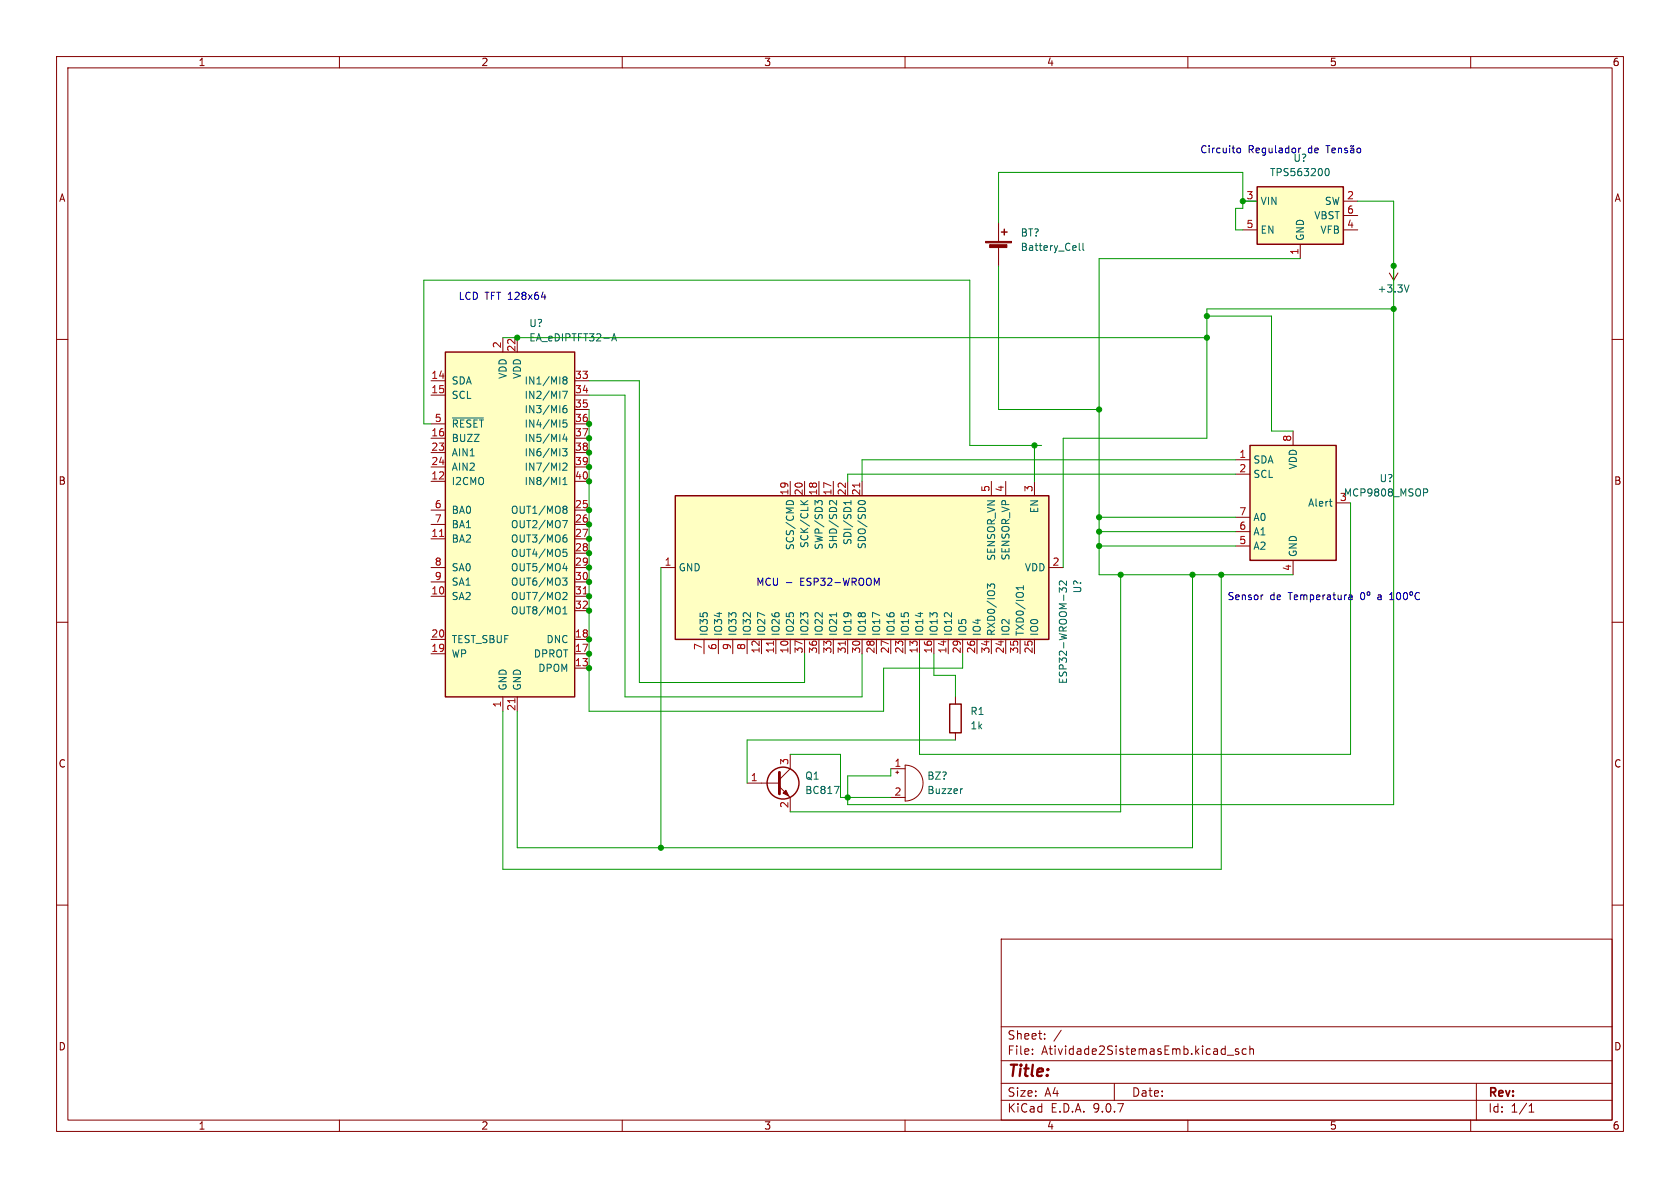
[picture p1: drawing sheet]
<svg xmlns="http://www.w3.org/2000/svg" width="297mm" height="210mm" viewBox="0 0 297 210" stroke-linecap="round" stroke-linejoin="round" font-family="sans-serif">
<g fill="none" stroke="#840000" stroke-width=".18">
<path d="M10 10h277v190h-277zM12 12h273v186h-273zM60 10v2M110 10v2M160 10v2M210 10v2M260 10v2M10 60h2M285 60h2M10 110h2M285 110h2M10 160h2"/>
<path d="M177 166h108v32h-108zM285 160h2M60 198v2M110 198v2M160 198v2M177 194.5h108M177 191.5h108M177 187.5h108M177 181.5h108M182.5 186.3v.1M182.5 185.5v.1M184.7 183.6v.1"/>
<path d="M184.7 182.8v.1M187.6 182.1l-1.3 2M197 191.5v3M210 198v2M217 186.5h1.1M219 185.5l-.4-.1-.2 .2 .1 .2 .5 .2v.3h-.6M220.3 185.5l-.4-.1-.3 .3v.4l.1 .2h.6M221 185.5l.2-.1 .3 .1 .1 .9M221 184.9v1.5M260 198v2M261 191.5v6.5M270.3 196.6h.9"/>
<path d="M270.3 195.5l.4-.4v1.5"/>
</g>
<path d="M222.2 33h15.3v10.2h-15.3z" fill="#ffffc2"/>
<path d="M222.2 33h15.3v10.2h-15.3z" fill="none" stroke="#840000" stroke-width=".25"/>
<path d="M219.7 35.6h2.5M237.5 35.6h2.5M237.5 38.1h2.5M219.7 40.6h2.5M229.9 43.2v2.5M237.5 40.6h2.5" fill="none" stroke="#840000" stroke-width=".18"/>
<path d="M234.3 30.3l.1-.4 .2-.1a.68 .68 0 0 1 .4 .6 .68 .68 0 0 1-.4 .7l-.2-.2-.1-.3" fill="none" stroke="#006464" stroke-width=".18"/>
<path d="M119.4 87.6h66v25.4h-66z" fill="#ffffc2"/>
<path d="M119.4 87.6h66v25.4h-66zM167.9 124.5h2v5h-2z" fill="none" stroke="#840000" stroke-width=".25"/>
<g fill="none" stroke="#840000" stroke-width=".18">
<path d="M139.7 85.1v2.5M142.2 85.1v2.5M144.8 85.1v2.5M147.3 85.1v2.5M149.9 85.1v2.5M152.4 85.1v2.5M175.3 85.1v2.5M177.8 85.1v2.5M182.9 85.1v2.5M116.8 100.3h2.6M124.5 113v2.6M127 113v2.6"/>
<path d="M129.5 113v2.6M132.1 113v2.6M134.6 113v2.6M137.2 113v2.6M139.7 113v2.6M142.2 113v2.6M144.8 113v2.6M147.3 113v2.6M149.9 113v2.6M152.4 113v2.6M154.9 113v2.6M157.5 113v2.6"/>
<path d="M160 113v2.6M162.6 113v2.6M165.1 113v2.6M167.6 113v2.6M170.2 113v2.6M172.7 113v2.6M175.3 113v2.6M177.8 113v2.6M180.3 113v2.6M182.9 113v2.6M185.4 100.3h2.6M168.9 123.2v1.3"/>
<path d="M168.9 129.5v1.3"/>
</g>
<g fill="none" stroke="#006464" stroke-width=".18">
<path d="M139.1 88.7l.5-.2 .6 .2M141.5 88.5l.8 .7M142.8 88.5l-.7 .5M145.4 89.1v-.4l-.3-.2h-.4l-.1 .4-.5-.4v.8M147.9 88.5v.8l-.9-.8-.3 .1-.1 .4M150.4 88.5v.7M150.4 88.8h-1.2l.3 .4M151.7 88.9a.68 .68 0 0 1 .6-.4 .68 .68 0 0 1 .7 .4M147.9 108.3v.7M175.8 104v-.5l-.1-.2h-.5l-.1 .4-.5-.5v.8M180.9 103.5v.8M180.9 103.9h-1.3l.4 .4"/>
<path d="M187.3 104.7v-.8l.5 .4 .1-.3h.5l.1 .2-.1 .5M188.5 102.7v.8l-.9-.8-.3 .2 .1 .5"/>
</g>
<path d="M152 85.4v.7M136.7 113.3v.8M149.4 113.3v.8" fill="none" stroke="#a90000" stroke-width=".18"/>
<path d="M78.7 62.2h22.9v61h-22.9z" fill="#ffffc2"/>
<g fill="none" stroke="#840000" stroke-width=".25">
<path d="M78.7 62.2h22.9v61h-22.9z"/>
<circle cx="138.4" cy="138.4" r="2.82"/>
</g>
<g fill="none" stroke="#840000" stroke-width=".18">
<path d="M88.9 59.7v2.5M91.4 59.7v2.5M245.6 48.3l.8 1.2M246.4 47h.1M246.4 47v2.5M247.1 48.3l-.7 1.2M76.2 67.3h2.5M76.2 69.9h2.5M76.2 74.9h2.5M76.2 77.5h2.5M101.6 67.3h2.5M101.6 69.9h2.5"/>
<path d="M101.6 74.9h2.5M101.6 77.5h2.5M101.6 72.4h2.5M76.2 80h2.5M76.2 82.6h2.5M76.2 85.1h2.5M76.2 90.2h2.5M76.2 92.7h2.5M76.2 95.3h2.5M101.6 80h2.5M101.6 82.6h2.5M101.6 85.1h2.5"/>
<path d="M101.6 90.2h2.5M101.6 92.7h2.5M101.6 95.3h2.5M101.6 97.8h2.5M76.2 100.3h2.5M76.2 102.9h2.5M76.2 105.4h2.5M76.2 113h2.5M76.2 115.6h2.5M101.6 100.3h2.5M101.6 102.9h2.5M101.6 105.4h2.5"/>
<path d="M101.6 113h2.5M101.6 115.6h2.5M101.6 108h2.5M101.6 118.1h2.5M88.9 123.2v2.5M91.4 123.2v2.5M132.1 138.4h5.7M137.8 139.1l1.9 1.9v2.5M139.7 133.4v2.5l-1.9 1.9"/>
</g>
<g fill="none" stroke="#006464" stroke-width=".18">
<path d="M108.3 59.9h.6M249.1 50.4l-.4 1.2M80 73.9h5.5M99.5 79.3h.7l-.4 .5 .4 .1v.6l-.2 .1-.5-.1M99.5 69.2h.8l-.5 1.2M99.8 67.2l-.3-.3 .3-.3h.2l.2 .3-.2 .3M99.8 67.2l-.3 .2 .1 .4 .2 .1 .3-.1 .1-.2v-.2l-.2-.2M99.8 67.2h.2M99.8 76.7l-.3 .9h.8M100.1 71.7l-.3 .1a.86 .86 0 0 0 0 1.2l.4-.2v-.4l-.2-.2h-.4l-.1 .2M100.1 77.2v.8M100.2 74.2h-.6l-.1 .6 .2-.1 .4 .1 .1 .2v.4l-.2 .1-.5-.1"/>
<path d="M108.1 60.3l.5-1.3 .4 1.3M99.5 92h.8l-.5 1.3M99.5 82l.5-.1 .2 .3-.7 .9h.7M99.5 85.7h.7M99.5 84.8l.4-.4v1.3M99.6 97.1h.6M99.7 97.6h.3l.2 .2-.1 .5-.4 .1M99.8 89.5h.2l.2 .2-.2 .3M99.8 95h.2l.2 .3v.4l-.4 .1M99.8 90h.2M100 90l.2 .3v.2l-.1 .2h-.3M100.1 94.6h-.3"/>
<path d="M99.5 102.2h.7l-.4 .5 .4 .1v.4l-.2 .2h-.4M99.5 107.6l.4-.3v1.2M99.5 100.5h.8M99.5 108.5h.7M99.7 104.7l.4 .1 .1 .3-.7 .9h.7M100.1 100.1v.8M147.5 139h.8l-.5 1.3"/>
</g>
<path d="M77.7 94.8h.7M103.1 105h.7M91 123.5v.7" fill="none" stroke="#a90000" stroke-width=".18"/>
<path d="M137.8 136.5v3.8" fill="none" stroke="#840000" stroke-width=".51"/>
<path d="M138.4 140.2l.5-.5 .5 1z" fill="#840000" stroke="#840000" stroke-width=".18"/>
<path d="M221 78.7h15.2v20.4h-15.2z" fill="#ffffc2"/>
<path d="M177 41h1.1M177.5 40.5v1M221 78.7h15.2v20.4h-15.2z" fill="none" stroke="#840000" stroke-width=".25"/>
<g fill="none" stroke="#840000" stroke-width=".18">
<path d="M176.5 39.4v3.3M176.5 43.7v3.3M228.6 76.2v2.5M218.4 81.3h2.6M218.4 83.8h2.6M218.4 91.4h2.6M218.4 94h2.6M218.4 96.5h2.6M228.6 99.1v2.5M236.2 88.9h2.6M157.5 135.9h2.5M158.4 136.5h.5"/>
<path d="M158.6 136.3v.5M160 135.3a3.2 3.2 0 0 1 3.2 3.1 3.2 3.2 0 0 1-3.2 3.2zM157.5 141h2.5"/>
</g>
<path d="M190.8 43v1.1l.2 .2M191.5 43v1.1l.1 .2M235 88.6h.5M235.4 89.5h.1M251.7 86.4h.5l.2 .3-.1 .3-.6 .1M170.2 139.4l-.3 .1" fill="none" stroke="#006464" stroke-width=".18"/>
<g fill="#840000" stroke="#840000" stroke-width=".18">
<path d="M174.2 42.7h4.6v.2h-4.6z"/>
<path d="M175 43.3h3v.5h-3z"/>
</g>
<g fill="none" stroke="#009600" stroke-width=".18">
<path d="M176.5 39.4v-8.9h43.2v6.3h-1.3v3.8h1.3M219.7 35.6h2.5M240 35.6h6.4v106.6h-96.5v-5h7.6v-1.3M88.9 59.7h124.5M176.5 47v25.4h17.8M213.4 55.9h11.4v20.3h3.8M229.9 45.7h-35.6v55.9h34.3M246.4 54.6h-33v22.9h-25.4v22.8M76.2 74.9h-1.3v-25.4h96.5v29.2h12.7M104.1 72.4v53.3h52.1v-7.6h14v-2.5M104.1 67.3h8.9v53.4h29.2v-5.1M104.1 69.9h6.4v53.3h41.9v-7.6"/>
<path d="M182.9 78.7v6.4M194.3 94h24.1M194.3 91.4h24.1M194.3 96.5h24.1M218.4 83.8h-68.5v1.3M218.4 81.3h-66v3.8M238.8 88.9v44.5h-76.2v-17.8M116.8 100.3v49.6M165.1 115.6v3.8h3.8v3.8M198.1 101.6v41.9h-58.4M210.8 101.6v48.3h-119.4v-24.2M215.9 101.6v52.1h-127v-28"/>
<path d="M139.7 133.4h8.9v7.6h8.9M168.9 130.8h-36.8v7.6"/>
</g>
<g fill="none" stroke="#0000c2" stroke-width=".18">
<path d="M218.7 26.3l.2-.1 .4 .1v.5l-.1 .2h-.3l-.2-.1zM229.6 26.2v.8M230 26.2l-.4 .2M234.4 25.7h.7M234.7 25.7v1.3M235.5 26.6l.6-.1-.1-.3h-.3l-.2 .2v.6h.5M236.6 26.3l.2-.1h.3l.1 .8M236.6 26.2v.8M238.2 26.2h-.3l-.2 .2 .1 .1 .4 .2v.3h-.5M238.8 26.2h.5v.8M239.3 26.5h-.4l-.2 .2 .2 .3h.4M239.3 25.7l-.6 .2"/>
<path d="M239.9 26.3l.2-.1 .4 .1 .1 .5-.2 .2h-.3l-.2-.1zM95.7 52.5h.8M139 103h1M155 103.1l.4-.9v1.3M223.3 105.2h-.2M238.5 105.2h.5v.8M238.5 106h.5M239 105.5l-.5 .1M240.7 104.9l.1-.2a.68 .68 0 0 1 .5 .7 .68 .68 0 0 1-.5 .6l-.1-.1-.2-.4zM241.8 104.7h.3v.5h-.3zM245.7 106h.7M245.7 105.1l.3-.4v1.3"/>
<path d="M247 104.9l.2-.2a.68 .68 0 0 1 .4 .7 .68 .68 0 0 1-.4 .6l-.2-.1-.1-.4zM248.2 104.9l.2-.2a.68 .68 0 0 1 .4 .7 .68 .68 0 0 1-.4 .6l-.2-.1-.1-.4zM249.3 104.7h.4v.5h-.4zM250.9 104.9a.6 .6 0 0 0-.8 .4 .6 .6 0 0 0 .6 .7l.2-.1"/>
</g>
<g fill="#009600" stroke="#009600" stroke-width=".18">
<circle cx="246.4" cy="54.6" r=".46"/>
<circle cx="246.4" cy="47" r=".46"/>
<circle cx="219.7" cy="35.6" r=".46"/>
<circle cx="213.4" cy="55.9" r=".46"/>
<circle cx="194.3" cy="72.4" r=".46"/>
<circle cx="194.3" cy="96.5" r=".46"/>
<circle cx="213.4" cy="59.7" r=".46"/>
<circle cx="198.1" cy="101.6" r=".46"/>
<circle cx="91.4" cy="59.7" r=".46"/>
<circle cx="104.1" cy="118.1" r=".46"/>
<circle cx="104.1" cy="115.6" r=".46"/>
<circle cx="104.1" cy="82.6" r=".46"/>
<circle cx="104.1" cy="85.1" r=".46"/>
<circle cx="104.1" cy="90.2" r=".46"/>
<circle cx="104.1" cy="92.7" r=".46"/>
<circle cx="104.1" cy="95.3" r=".46"/>
<circle cx="104.1" cy="102.9" r=".46"/>
<circle cx="104.1" cy="105.4" r=".46"/>
<circle cx="104.1" cy="100.3" r=".46"/>
<circle cx="104.1" cy="97.8" r=".46"/>
<circle cx="104.1" cy="77.5" r=".46"/>
<circle cx="104.1" cy="74.9" r=".46"/>
<circle cx="104.1" cy="80" r=".46"/>
<circle cx="104.1" cy="108" r=".46"/>
<circle cx="104.1" cy="113" r=".46"/>
<circle cx="194.3" cy="94" r=".46"/>
<circle cx="194.3" cy="91.4" r=".46"/>
<circle cx="116.8" cy="149.9" r=".46"/>
<circle cx="149.9" cy="141" r=".46"/>
<circle cx="210.8" cy="101.6" r=".46"/>
<circle cx="215.9" cy="101.6" r=".46"/>
<circle cx="182.9" cy="78.7" r=".46"/>
</g>
<text font-size="2.8" fill="#840000" x="178" y="190.9">Title:</text>
<g font-size="2.1" fill="#840000">
<text x="178" y="184">Sheet:</text>
<text x="178" y="186.7">File:</text>
<text x="184.1" y="186.7">Atividade2SistemasEmb.kicad_sch</text>
<text x="178" y="196.9">KiCad</text>
<text x="178" y="194.1">Size:</text>
<text x="184.7" y="194.1">A4</text>
<text x="185.7" y="196.9">E.D.A.</text>
<text x="193.3" y="196.9">9.0.7</text>
<text x="200" y="194.1">Date:</text>
<text x="263" y="194.3">Rev:</text>
<text x="263" y="196.9">Id:</text>
<text x="267.1" y="196.9">1/1</text>
</g>
<g font-size="1.8" fill="#840000">
<text x="35" y="11.9">1</text>
<text x="85" y="11.9">2</text>
<text x="135" y="11.9">3</text>
<text x="185" y="11.9">4</text>
<text x="235" y="11.9">5</text>
<text x="285" y="11.9">6</text>
<text x="10.3" y="35.9">A</text>
<text x="285.3" y="35.9">A</text>
<text x="10.3" y="85.9">B</text>
<text x="285.3" y="85.9">B</text>
<text x="10.3" y="135.9">C</text>
<text x="285.3" y="135.9">C</text>
<text x="10.3" y="185.9">D</text>
<text x="285.3" y="185.9">D</text>
<text x="35" y="199.9">1</text>
<text x="85" y="199.9">2</text>
<text x="135" y="199.9">3</text>
<text x="185" y="199.9">4</text>
<text x="235" y="199.9">5</text>
<text x="285" y="199.9">6</text>
</g>
<g font-size="1.8" fill="#0000c2">
<text x="212.1" y="27.2">Circuito</text>
<text x="220.6" y="27.2">Regulador</text>
<text x="228.6" y="28.8">U?</text>
<text x="231.4" y="27.2">de</text>
<text x="81.2" y="53.1">LCD TFT 128x64</text>
<text x="133.6" y="103.6">MCU -</text>
<text x="141.6" y="103.6">ESP32-WROOM</text>
<text x="216.9" y="106.2">Sensor</text>
<text x="224.5" y="106.2">de</text>
<text x="227.9" y="106.2">Temperatura</text>
<text x="244" y="106.2">a</text>
</g>
<g font-size="1.8" fill="#a90000">
<text x="220.3" y="35.3">3</text>
<text x="238.1" y="35.3">2</text>
<text x="220.3" y="40.4">5</text>
<text x="238.1" y="37.8">6</text>
<text x="238.1" y="40.4">4</text>
<text x="229.6" y="45.2" transform="rotate(-90 229.6 45.2)">1</text>
<text x="88.6" y="61.7" transform="rotate(-90 88.6 61.7)">2</text>
<text x="91.2" y="62.3" transform="rotate(-90 91.2 62.3)">22</text>
<text x="76.2" y="67.1">14</text>
<text x="76.2" y="69.6">15</text>
<text x="101.6" y="67.1">33</text>
<text x="101.6" y="69.6">34</text>
<text x="76.2" y="77.2">16</text>
<text x="76.8" y="74.7">5</text>
<text x="101.6" y="72.1">35</text>
<text x="101.6" y="74.7">36</text>
<text x="101.6" y="77.2">37</text>
<text x="76.2" y="79.8">23</text>
<text x="76.2" y="82.3">24</text>
<text x="101.6" y="79.8">38</text>
<text x="101.6" y="82.3">39</text>
<text x="219" y="81">1</text>
<text x="219" y="83.6">2</text>
<text x="228.3" y="78.2" transform="rotate(-90 228.3 78.2)">8</text>
<text x="76.2" y="84.8">12</text>
<text x="76.8" y="89.9">6</text>
<text x="101.6" y="84.8">40</text>
<text x="101.6" y="89.9">25</text>
<text x="139.4" y="87.7" transform="rotate(-90 139.4 87.7)">19</text>
<text x="142" y="87.7" transform="rotate(-90 142 87.7)">20</text>
<text x="144.5" y="87.7" transform="rotate(-90 144.5 87.7)">18</text>
<text x="147.1" y="87.7" transform="rotate(-90 147.1 87.7)">17</text>
<text x="149.6" y="87.7" transform="rotate(-90 149.6 87.7)">22</text>
<text x="152.1" y="87.7" transform="rotate(-90 152.1 87.7)">21</text>
<text x="175" y="87.1" transform="rotate(-90 175 87.1)">5</text>
<text x="177.5" y="87.1" transform="rotate(-90 177.5 87.1)">4</text>
<text x="182.6" y="87.1" transform="rotate(-90 182.6 87.1)">3</text>
<text x="236.8" y="88.6">3</text>
<text x="76.2" y="95">11</text>
<text x="76.8" y="92.5">7</text>
<text x="101.6" y="92.5">26</text>
<text x="101.6" y="95">27</text>
<text x="219" y="91.2">7</text>
<text x="219" y="93.7">6</text>
<text x="76.8" y="100.1">8</text>
<text x="101.6" y="97.5">28</text>
<text x="101.6" y="100.1">29</text>
<text x="117.4" y="100.1">1</text>
<text x="186" y="100.1">2</text>
<text x="219" y="96.3">5</text>
<text x="228.3" y="101" transform="rotate(-90 228.3 101)">4</text>
<text x="76.2" y="105.2">10</text>
<text x="76.8" y="102.6">9</text>
<text x="101.6" y="102.6">30</text>
<text x="101.6" y="105.2">31</text>
<text x="101.6" y="107.7">32</text>
<text x="76.2" y="112.8">20</text>
<text x="101.6" y="112.8">18</text>
<text x="76.2" y="115.3">19</text>
<text x="101.6" y="115.3">17</text>
<text x="101.6" y="117.9">13</text>
<text x="124.2" y="115" transform="rotate(-90 124.2 115)">7</text>
<text x="126.7" y="115" transform="rotate(-90 126.7 115)">6</text>
<text x="129.3" y="115" transform="rotate(-90 129.3 115)">9</text>
<text x="131.8" y="115" transform="rotate(-90 131.8 115)">8</text>
<text x="134.4" y="115.6" transform="rotate(-90 134.4 115.6)">12</text>
<text x="136.9" y="115.6" transform="rotate(-90 136.9 115.6)">11</text>
<text x="139.4" y="115.6" transform="rotate(-90 139.4 115.6)">10</text>
<text x="142" y="115.6" transform="rotate(-90 142 115.6)">37</text>
<text x="144.5" y="115.6" transform="rotate(-90 144.5 115.6)">36</text>
<text x="147.1" y="115.6" transform="rotate(-90 147.1 115.6)">33</text>
<text x="149.6" y="115.6" transform="rotate(-90 149.6 115.6)">31</text>
<text x="152.1" y="115.6" transform="rotate(-90 152.1 115.6)">30</text>
<text x="154.7" y="115.6" transform="rotate(-90 154.7 115.6)">28</text>
<text x="157.2" y="115.6" transform="rotate(-90 157.2 115.6)">27</text>
<text x="159.8" y="115.6" transform="rotate(-90 159.8 115.6)">23</text>
<text x="162.3" y="115.6" transform="rotate(-90 162.3 115.6)">13</text>
<text x="164.8" y="115.6" transform="rotate(-90 164.8 115.6)">16</text>
<text x="167.4" y="115.6" transform="rotate(-90 167.4 115.6)">14</text>
<text x="169.9" y="115.6" transform="rotate(-90 169.9 115.6)">29</text>
<text x="172.5" y="115.6" transform="rotate(-90 172.5 115.6)">26</text>
<text x="175" y="115.6" transform="rotate(-90 175 115.6)">34</text>
<text x="177.5" y="115.6" transform="rotate(-90 177.5 115.6)">24</text>
<text x="180.1" y="115.6" transform="rotate(-90 180.1 115.6)">35</text>
<text x="182.6" y="115.6" transform="rotate(-90 182.6 115.6)">25</text>
<text x="88.6" y="125.2" transform="rotate(-90 88.6 125.2)">1</text>
<text x="91.2" y="125.8" transform="rotate(-90 91.2 125.8)">21</text>
<text x="139.4" y="135.3" transform="rotate(-90 139.4 135.3)">3</text>
<text x="158" y="135.6">1</text>
<text x="132.6" y="138.2">1</text>
<text x="139.4" y="142.9" transform="rotate(-90 139.4 142.9)">2</text>
<text x="158" y="140.7">2</text>
</g>
<g font-size="1.8" fill="#006464">
<text x="224.4" y="31.3">TPS563200</text>
<text x="222.8" y="36.4">VIN</text>
<text x="222.8" y="41.5">EN</text>
<text x="232.2" y="39">VBST</text>
<text x="233.3" y="41.5">VFB</text>
<text x="234.1" y="36.4">SW</text>
<text x="180.3" y="42">BT?</text>
<text x="180.3" y="44.6">Battery_Cell</text>
<text x="230.7" y="42.7" transform="rotate(-90 230.7 42.7)">GND</text>
<text x="243.4" y="51.9">+3.3V</text>
<text x="93.5" y="58">U?</text>
<text x="93.5" y="60.6">EA_eDIPTFT32-A</text>
<text x="79.8" y="68.2">SDA</text>
<text x="79.8" y="70.7">SCL</text>
<text x="89.8" y="67.1" transform="rotate(-90 89.8 67.1)">VDD</text>
<text x="92.3" y="67.1" transform="rotate(-90 92.3 67.1)">VDD</text>
<text x="92.6" y="68.2">IN1/MI8</text>
<text x="92.6" y="70.7">IN2/MI7</text>
<text x="79.8" y="75.8">~{RESET}</text>
<text x="92.6" y="73.3">IN3/MI6</text>
<text x="92.6" y="75.8">IN4/MI5</text>
<text x="79.8" y="78.3">BUZZ</text>
<text x="79.8" y="80.9">AIN1</text>
<text x="79.8" y="83.4">AIN2</text>
<text x="92.6" y="78.3">IN5/MI4</text>
<text x="92.6" y="80.9">IN6/MI3</text>
<text x="92.6" y="83.4">IN7/MI2</text>
<text x="221.5" y="82.1">SDA</text>
<text x="229.5" y="83.1" transform="rotate(-90 229.5 83.1)">VDD</text>
<text x="79.8" y="86">I2CMO</text>
<text x="92.6" y="86">IN8/MI1</text>
<text x="221.5" y="84.7">SCL</text>
<text x="231.2" y="89.8">Alert</text>
<text x="237.5" y="88">MCP9808_MSOP</text>
<text x="243.8" y="85.4">U?</text>
<text x="79.8" y="91">BA0</text>
<text x="79.8" y="93.6">BA1</text>
<text x="90.2" y="91">OUT1/MO8</text>
<text x="90.2" y="93.6">OUT2/MO7</text>
<text x="183.7" y="90.8" transform="rotate(-90 183.7 90.8)">EN</text>
<text x="221.5" y="92.3">A0</text>
<text x="221.5" y="94.8">A1</text>
<text x="79.8" y="96.1">BA2</text>
<text x="79.8" y="101.2">SA0</text>
<text x="90.2" y="96.1">OUT3/MO6</text>
<text x="90.2" y="98.7">OUT4/MO5</text>
<text x="90.2" y="101.2">OUT5/MO4</text>
<text x="119.9" y="101.2">GND</text>
<text x="140.6" y="97.4" transform="rotate(-90 140.6 97.4)">SCS/CMD</text>
<text x="143.1" y="97" transform="rotate(-90 143.1 97)">SCK/CLK</text>
<text x="145.6" y="97.3" transform="rotate(-90 145.6 97.3)">SWP/SD3</text>
<text x="148.2" y="97.2" transform="rotate(-90 148.2 97.2)">SHD/SD2</text>
<text x="150.7" y="96.4" transform="rotate(-90 150.7 96.4)">SDI/SD1</text>
<text x="153.3" y="97.2" transform="rotate(-90 153.3 97.2)">SDO/SD0</text>
<text x="176.1" y="99.2" transform="rotate(-90 176.1 99.2)">SENSOR_VN</text>
<text x="178.7" y="99.2" transform="rotate(-90 178.7 99.2)">SENSOR_VP</text>
<text x="181.1" y="101.2">VDD</text>
<text x="221.5" y="97.4">A2</text>
<text x="229.5" y="98.6" transform="rotate(-90 229.5 98.6)">GND</text>
<text x="79.8" y="103.7">SA1</text>
<text x="79.8" y="106.3">SA2</text>
<text x="90.2" y="103.7">OUT6/MO3</text>
<text x="90.2" y="106.3">OUT7/MO2</text>
<text x="191.4" y="105" transform="rotate(-90 191.4 105)">U?</text>
<text x="79.8" y="113.9">TEST_SBUF</text>
<text x="90.2" y="108.8">OUT8/MO1</text>
<text x="96.5" y="113.9">DNC</text>
<text x="125.3" y="112.5" transform="rotate(-90 125.3 112.5)">IO35</text>
<text x="127.9" y="112.5" transform="rotate(-90 127.9 112.5)">IO34</text>
<text x="130.4" y="112.5" transform="rotate(-90 130.4 112.5)">IO33</text>
<text x="132.9" y="112.5" transform="rotate(-90 132.9 112.5)">IO32</text>
<text x="135.5" y="112.5" transform="rotate(-90 135.5 112.5)">IO27</text>
<text x="138" y="112.5" transform="rotate(-90 138 112.5)">IO26</text>
<text x="140.6" y="112.5" transform="rotate(-90 140.6 112.5)">IO25</text>
<text x="143.1" y="112.5" transform="rotate(-90 143.1 112.5)">IO23</text>
<text x="145.6" y="112.5" transform="rotate(-90 145.6 112.5)">IO22</text>
<text x="148.2" y="112.5" transform="rotate(-90 148.2 112.5)">IO21</text>
<text x="150.7" y="112.5" transform="rotate(-90 150.7 112.5)">IO19</text>
<text x="153.3" y="112.5" transform="rotate(-90 153.3 112.5)">IO18</text>
<text x="155.8" y="112.5" transform="rotate(-90 155.8 112.5)">IO17</text>
<text x="158.3" y="112.5" transform="rotate(-90 158.3 112.5)">IO16</text>
<text x="160.9" y="112.5" transform="rotate(-90 160.9 112.5)">IO15</text>
<text x="163.4" y="112.5" transform="rotate(-90 163.4 112.5)">IO14</text>
<text x="166" y="112.5" transform="rotate(-90 166 112.5)">IO13</text>
<text x="168.5" y="112.5" transform="rotate(-90 168.5 112.5)">IO12</text>
<text x="171" y="112.5" transform="rotate(-90 171 112.5)">IO5</text>
<text x="173.6" y="112.5" transform="rotate(-90 173.6 112.5)">IO4</text>
<text x="176.1" y="112.5" transform="rotate(-90 176.1 112.5)">RXD0/IO3</text>
<text x="178.7" y="112.5" transform="rotate(-90 178.7 112.5)">IO2</text>
<text x="181.2" y="112.5" transform="rotate(-90 181.2 112.5)">TXD0/IO1</text>
<text x="183.7" y="112.5" transform="rotate(-90 183.7 112.5)">IO0</text>
<text x="79.8" y="116.4">WP</text>
<text x="94.3" y="116.4">DPROT</text>
<text x="95.1" y="119">DPOM</text>
<text x="89.8" y="122.2" transform="rotate(-90 89.8 122.2)">GND</text>
<text x="92.3" y="122.2" transform="rotate(-90 92.3 122.2)">GND</text>
<text x="188.8" y="121" transform="rotate(-90 188.8 121)">ESP32-WROOM-32</text>
<text x="171.5" y="126.6">R1</text>
<text x="171.5" y="129.1">1k</text>
<text x="142.2" y="140.6">BC817</text>
<text x="142.2" y="138">Q1</text>
<text x="163.8" y="138">BZ?</text>
<text x="163.8" y="140.6">Buzzer</text>
</g>
</svg>
